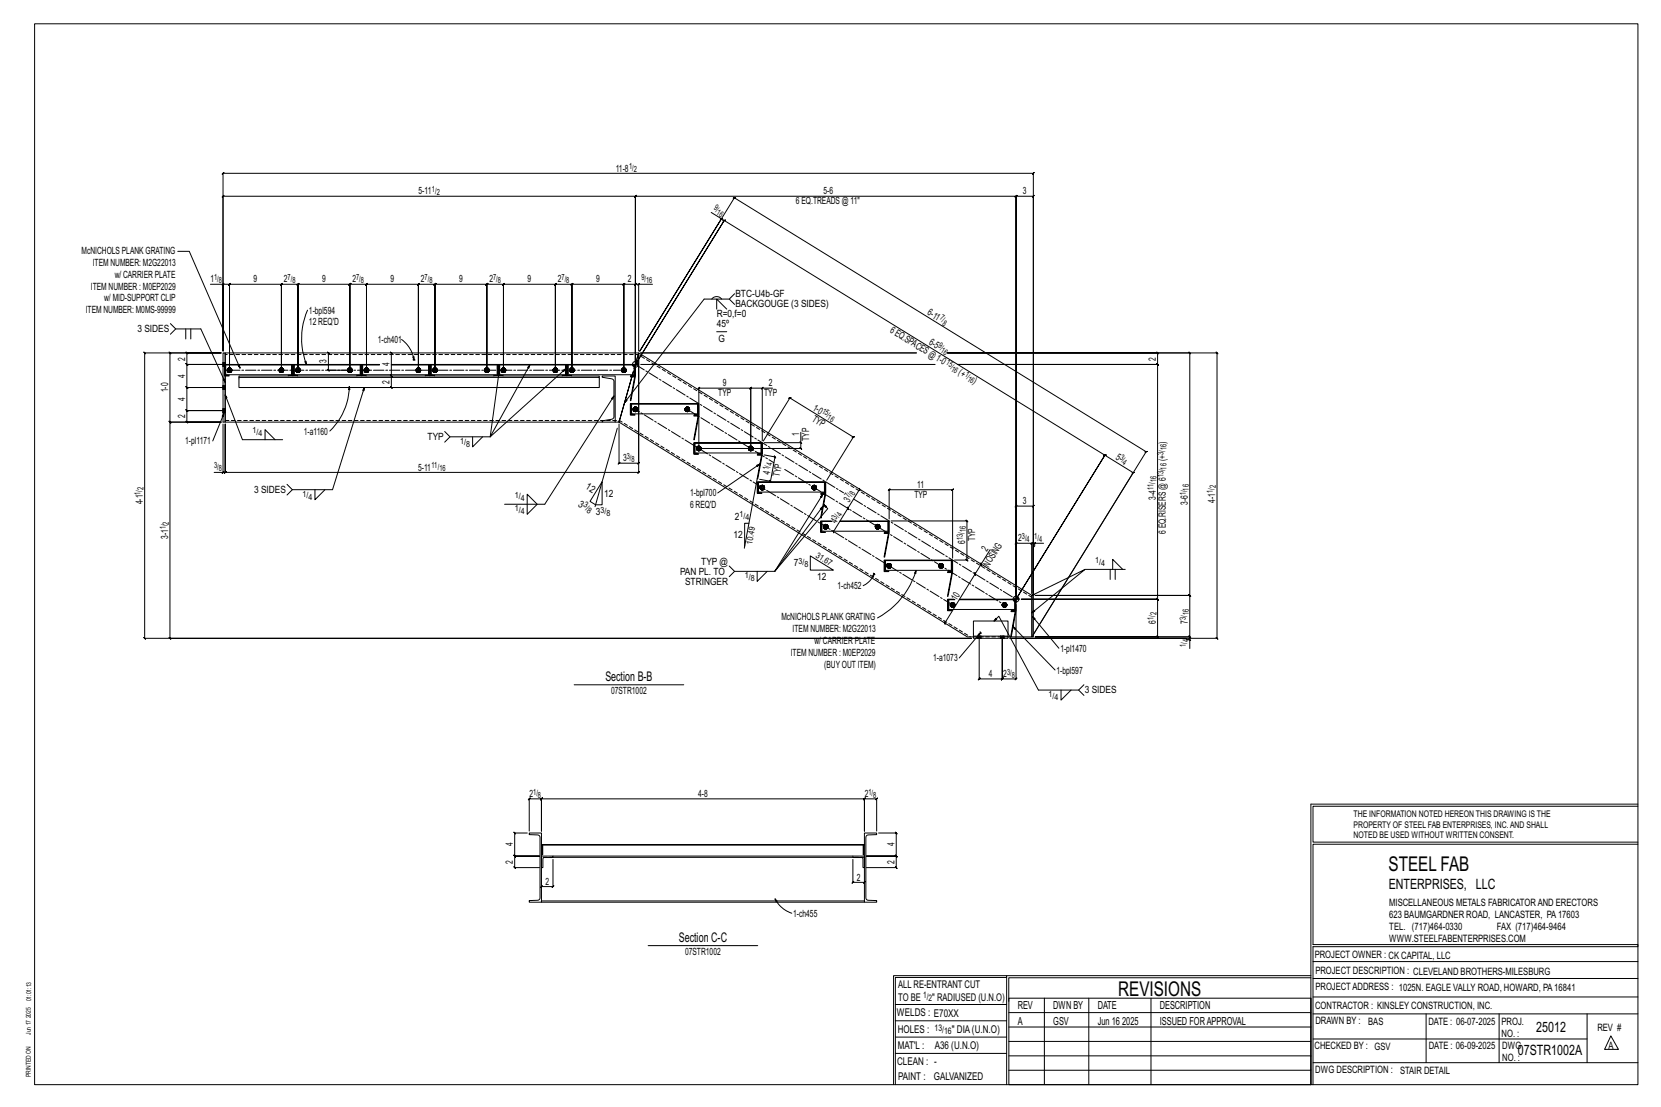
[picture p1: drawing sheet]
<svg xmlns="http://www.w3.org/2000/svg" width="914mm" height="610mm" viewBox="0 0 914 610" stroke-linecap="round" stroke-linejoin="round" font-family="sans-serif">
<g fill="none" stroke="#000" stroke-width=".55">
<path d="M19 13h883v584h-883zM392 117l5 3-45 73 52-84h1h-1l227 140h-1h2h-1l-62 101 55-90h1h-2h1l-16-9h1h-1l-48 78 48-78h1h-1l-209-130-1 1 1-1-49 79 49-79-1 1 1-1-2-1M98 138h6l28 65M396 121l2-1zM116 157h7v36v-85l-1 1 1-1h227l-1 1 1-1-1 1 1-1h209v1l1-1h-1v221v-221v1l1-1h-1h10l-1 1 1-1v219v-26h1v-2h5M123 157h3l1-1-1 1v47v-47l1-1-1 1h29h-1l1-1v1v47v-47h-1l1-1v1h9l1-1-1 1v47v-47l1-1-1 1h29h-1l1-1v1v47v-47h-1l1-1v1h9h-1l1-1v1v47v-47h-1l1-1v1h28l1-1-1 1v47v-47l1-1-1 1h9l1-1-1 1v47v-47l1-1-1 1h29l1-1-1 1v47v-47l1-1-1 1h9l1-1-1 1v47v-47l1-1-1 1h29h-1l1-1v1v47v-47h-1l1-1v1h9h-1l1-1v1v47v-47h-1l1-1v1h28l1-1-1 1v47v-47l1-1-1 1h7h-1l1-1v1v43M123 156l-1 1zM351 157l1-1zM352 157h-2v-1l-1 1h1v43v-92v92M359 157h-7v36M94 178l3 3h14l13 30M169 171a39 39 0 0 0 0 30"/>
<path d="M392 165a3 3 0 0 1 5 0M395 170v-5l5 5M401 165l3 3M404 162l-3 3h-13l-44 57M93 194h1h28h-19h-1l1 1v-1v7l-1-1 1 1h20h-20l-1-1 1 1v12h-1l1 1v-1h20h-20h-1l1 1v-1v13h-1l1 1v-1h20h-20h-1l1 1v-1v6h-1l1 1v-1h19h-28v1l-1-1h1v-38v1zM97 181l-3 3M102 181v6M105 181v6M122 194h-42h-1l1 1v-1v158l-1-1 1 1h455h-441l-1-1 1 1v-120v1l-1-1h1h28M123 200h.1M123 193v-98l-1 1 1-1h446l-1 1 1-1v232v-48v-1l-1 1h1h-10l1-1-1 1v48v-28v1l1-1h-1h9v1l1-1h-1v28v-28v1l1-1h-1h2M124 200h.1"/>
<path d="M168 199l1 2zM181 194h-1l1 1v-1v10l-1-1 1 1h12M215 194l1 1-1-1v13l1 1-1-1 1 1-1-1v6M221 187a17 17 0 0 1 7 11M227 197l1-1v2zM227 198h1M228 198h1M350 200l1 1M350 199l1 2M350 199v4M350 199l1 1M353 194h152z"/>
<path d="M353 194h152M395 183h5M522 194h133h-1l1 1v-1v134l-1-1 1 1h-85h85l-1-1 1 1v23l-1-1 1 1h-85h67h1l-1-1v1v-21h1l-1-1v1h-75h75h1l-1-1v1v-129h1l-1-1v1h-110h110h1l-1-1v1v-7l1 1-1-1zM522 194h148h-1l1 1v-1v158l-1-1 1 1h-114h97h2v5M123 202h.1M123 212h.1M123 214h.1M124 201h37v6h-2h2v-6h-37v6h2h-2zM124 201v5v-5M124 217l9 25h23M124 206v1M124 202h.1"/>
<path d="M124 212h.1M124 214h.1M124 206h37M125 204l1 1M126 203l-1 1M126 203h1l1 1-1 1h-1l-1-1zM126 205h1M126 203h1M127 203l1 1M128 204l-1 1M154 203h2v1v1h-2v-1zM159 207h-27v6h198v-5"/>
<path d="M161 201v5v-5M161 201h38v6h-3h3v-6h-37v6h2h-3zM162 201v5v-5M162 206h36M163 204v1M163 203v1M163 203h2v1v1h-2v-1zM164 205h1M164 203h1M164 207h32M165 203v1M165 204v1"/>
<path d="M192 203h1l1 1-1 1h-1l-1-1zM192 213l1 2h-1zM192 213a35 35 0 0 1-10 24M198 201v5l1-5M199 201v5l1-5M200 206h36M201 213l-18 57h-22l-3-3M201 204v1M201 203v1M201 203h1l1 1-1 1h-1l-1-1zM201 205h1M201 203h1"/>
<path d="M202 207h32M202 203l1 1M203 204l-1 1M209 201h-10v6h3h-3v-6h10M215 213l1 1zM215 201h22v6h-3h2v-6h-21M230 203h1l1 1-1 1h-1l-1-1zM236 201v5v-5M237 201h37v6h-2h2v-6h-37v6h2h-2zM237 201v5v-5M237 206h37M238 204l1 1"/>
<path d="M239 203l-1 1M239 203h1l1 1-1 1h-1l-1-1zM239 205h1M239 203h1M239 207h33M240 203l1 1M241 204l-1 1M267 203h2v1v1h-2v-1zM274 201v5v-5M274 201h38v6h-2h2v-6h-37v6h2h-3zM275 201v5v-5M275 206h36"/>
<path d="M276 204v1M276 203v1M277 203h1v1v1h-1l-1-1zM277 205h1M277 203h1M277 207h33M278 203v1M278 204v1M292 201l-22 40 5-36M305 203h1l1 1-1 1h-1l-1-1zM311 201v5l1-5M311 203l-41 38h-22l-3-3"/>
<path d="M312 201h38v6h-3h2v-6h-37v6h3h-3zM312 201v5l1-5M313 206h36M314 204v1M314 203v1M314 203h1l1 1-1 1h-1v-1zM314 205h1M314 203h1M315 207h15v1h-198M316 203v1M316 204v1M332 207h7v25h-7l5-1 1-2v-19l-1-1-5-1z"/>
<path d="M338 218l-38 60h-22M343 203h1l1 1-1 1h-1l-1-1zM347 207h3l-3 14 2-13zM348 201h4M348 207h.1M348 206v1zM348 201l1 1M348 201l2 1M349 201l1 1M349 201h1M349 201v5v-5M349 202h.1"/>
<path d="M350 200v1M353 201h162zM420 214v-1l-1 1zM420 214h-7l1-1-1 1v33v-33l1-1-1 1h-28v-1l-1 1h1v33h56l-1-1 1 1v-3M425 214h-5v29M123 225h.1M123 227h.1M123 234v26h-5M123 228l-6 15M124 225h.1M124 227h.1M332 232h-208v-25v25h-1v-38h1v7v-7h228l-2 7 2-7 216 134v23h-13"/>
<path d="M339 232h2l7-24-7 24 192 119h3M340 236l-12 43M341 234v21l-1 1 1-1h11l-1 1 1-1v-60v65l-1 1 1-1h-228l-1 1 1-1v-26v26l-1 1 1-1h-1M347 222h38v7h-3l2-1v-5h-37v5l3 1h-3zM347 223v5l1-5M348 228h36M349 226h.1M349 224v1M349 224h1l1 1-1 2h-1v-2zM349 227h1M349 224h1M351 224v1"/>
<path d="M351 226h.1M377 226h1M378 224l-1 1M378 224h1l1 1-1 2h-1l-1-2zM378 227h1M378 224h1M379 224l1 1M380 226h-1M382 229h3l-3 13 2-13zM384 223v5v-5M441 238v6h-20M123 260l-1 1z"/>
<path d="M146 242v-5l5 5M248 241l-3 2M260 241v5l6-5M382 244h38v6h-3h2v-6h-37v6h3h-3zM382 244v5l1-5M383 249h36M384 247v1M384 246v1M384 246h1l1 1-1 1h-1l-1-1zM384 248h1M384 246h1M385 246l1 1"/>
<path d="M386 247l-1 1M412 247l1 1M413 246l-1 1M413 246h1l1 1-1 1h-1l-1-1zM413 248h1M413 246h1M414 246v1M414 247v1M417 250h3l-3 14 2-13zM418 256l-23 15M419 244v5v-5M420 243l15-24h-1h2h-1l35 22h-1h1l-15 23"/>
<path d="M421 251l6 1-1-1 1 1-3 13v-1l1 2-1-1-6-1M440 243l1 1zM161 270l-3 3M173 270v5l6-5M290 272l6 6-6 5zM331 265v13h-3l-3-2zM417 264l-7 38M417 265h38v7h-3l2-1v-5h-37v5l2 1h-2zM417 266v5l1-5M418 271h36M418 269h1M419 268h-1"/>
<path d="M419 267h1l1 2-1 1h-1l-1-1zM419 270h1M419 267h1M420 268h1M421 269h-1M447 269h.1M447 268h.1M448 267h1v2v1h-1l-1-1zM448 270h1M448 267h1M449 268h.1M449 269h.1"/>
<path d="M452 272h3l-3 13 2-13zM453 279l-26 36h-23l-3-3M453 272l-26 43 29-35-3-2M454 266v5v-5M473 269v1v-1l-6 11v-1v2v-2v2v-1l-8 13M412 288h-2v13M452 287v6v-6M452 293h37M453 290l1 1M454 289l-1 1M454 289h1l1 1-1 1h-1l-1-1zM454 291h1"/>
<path d="M454 289h1M455 289l1 1M456 290l-1 1M458 287h-6v6h2h-2v-6h6M459 292v1zM462 287h27v6h-2h2v-6h-27M482 290v1M482 289v1M483 289h1v1v1h-1l-1-1zM483 291h1M483 289h1M484 289v1"/>
<path d="M484 290v1M487 293h2l-2 14 2-13zM489 287v6v-6M489 286v-16l1-1-1 1h35l1-1-1 1v37M491 287h41v-1l1 1h-1v21l1 1-1-1h-7M569 300l1-1zM404 315l-3 3M417 315v5l5-5M446 306l13 8h-13zM481 316h.1M481 316v2l-1-1zM481 316a12 12 0 0 1-6 7"/>
<path d="M481 316h1M487 308h37v7h-2l2-1v-5h-37v5l2 1h-2zM487 309v5v-5M487 314h37M488 312l1 1M489 311h-1M489 311h1l1 1-1 1h-1l-1-1zM489 313h1M489 311h1M490 311h1M491 312l-1 1M504 314v2h-1z"/>
<path d="M504 314a44 44 0 0 1-21 26M517 312v1M517 311h.1M517 311h2v1v1h-2v-1zM518 313h1M518 311h1M519 311h.1M519 312v1M524 309v5v-5M545 303l-5 8v-1v1l-3 5v-1v2v-2v2v-1l-17 27M597 314h22M611 314v5"/>
<path d="M613 314v-6l5 6M614 314v5M522 330v6v-6M522 328l2-13h-2h2l-2 13M522 336h37M523 333l1 1M524 332l-1 1M524 332h1l1 1-1 1h-1l-1-1zM524 334h1M524 332h1M525 332l1 1M525 330h-3v6h2h-2v-6h4"/>
<path d="M526 333l-1 1M528 330h31v6h-2h2v-6h-31M552 333v1M552 332v1M552 332h2v1v1h-2v-1zM553 334h.1M553 332h.1M554 332v1M554 333v1M557 336h2l-2 15 2-14zM557 330h4M558 330l1 1"/>
<path d="M559 330v1M559 330v6v-6M559 330h.1M559 333v41l1-1-1 1h-7v-1l-1 1h1v-22v22v-1l-1 1h1h-13l1-1-1 1v-22M559 329l1 1M559 328l2 2M559 330h1M559 328v4M560 328l1 2M568 328h1v23h-1zM568 328l29-14-29 23M568 340l15 17"/>
<path d="M520 342v2zM536 350h19v2h-19zM536 350v-8h19v8M538 350h.1M538 352h.1M540 348h.1M540 348l-12 14M540 348v1M540 350h.1M540 352h.1M547 342l3-3 22 41h22l3-3M551 350h.1"/>
<path d="M551 352h.1M553 350h.1M553 352h.1M558 345l23 24M570 351h85l-1-1 1 1v1M654 352l1 1zM316 377h60M584 380v6l6-6M594 380l3 3M290 459h-7v-1l1 1h-1v12l1 1-1-1h14h-14l1 1-1-1v7v-1l1 1h-1h14M291 459h7v38h-7v-1h5l1-2v-33l-1-1h-5zM291 458v-18l1-1-1 1h7l1-1-1 1v18v-18l1-1-1 1h178h-1l1-1v1v18v-18h-1l1-1v1h7h-1l1-1v1v18"/>
<path d="M476 459h7v1h-6v1v33v2h6v1h-7zM484 459h9v-1l1 1h-1v12l1 1-1-1h-16h16l1 1-1-1v7v-1l1 1h-1h-16M722 443v154M722 443h180M902 444h-179v20h179M298 465h178zM298 471h6v1h-5v6h-1zM298 465l1 6zM304 471h172v7h-1v-6h-5v-1M304 473v15h1l-1 1v-1h-6M304 472h166M470 473v13h-1l1-1v1h6h-1l1-1v1"/>
<path d="M475 465v6zM902 465h-179v55h179v1h-179v76M298 489l1-1zM298 496h178M298 497h178M427 495l1 1-1 1zM427 495a16 16 0 0 0 9 8M357 521h60M554 538h-61v59M554 537h168M722 538h-167v13M723 539h179"/>
<path d="M723 530h179M493 553h61M555 550h167v47h-167zM555 558h167M575 550v47M599 550v47M634 550v47M723 549h179M723 558h179M785 558v27M825 558v27M874 558v27"/>
<path d="M493 571h61M493 562h61M555 573h167M555 566h167M723 572h151M887 570l4 8h-8zM492 597v-60h62v60M493 580h61M555 589h167M555 581h167M723 585h179"/>
<circle cx="126" cy="204" r=".6"/>
<circle cx="155" cy="204" r=".6"/>
<circle cx="164" cy="204" r=".6"/>
<circle cx="193" cy="204" r=".6"/>
<circle cx="202" cy="204" r=".6"/>
<circle cx="230" cy="204" r=".6"/>
<circle cx="239" cy="204" r=".6"/>
<circle cx="268" cy="204" r=".6"/>
<circle cx="277" cy="204" r=".6"/>
<circle cx="306" cy="204" r=".6"/>
<circle cx="315" cy="204" r=".6"/>
<circle cx="343" cy="204" r=".6"/>
<circle cx="350" cy="201" r="1.6"/>
<circle cx="350" cy="225" r=".6"/>
<circle cx="378" cy="225" r=".6"/>
<circle cx="385" cy="247" r=".6"/>
<circle cx="413" cy="247" r=".6"/>
<circle cx="420" cy="269" r=".6"/>
<circle cx="448" cy="269" r=".6"/>
<circle cx="455" cy="290" r=".6"/>
<circle cx="483" cy="290" r=".6"/>
<circle cx="489" cy="312" r=".6"/>
<circle cx="518" cy="312" r=".6"/>
<circle cx="524" cy="333" r=".6"/>
<circle cx="553" cy="333" r=".6"/>
<circle cx="559" cy="330" r="1.6"/>
</g>
<g fill="none" stroke="#000" stroke-width=".55" stroke-dasharray="2 1.4">
<path d="M123 200h1M123 200h.1M124 200h-1M124 200h.1M123 200l1 1zM123 202h.1M123 201l1 1M123 201h1M123 213h1zM123 213h1M123 212h.1M123 214h.1"/>
<path d="M123 214h1M123 213l1 1M123 202h1M124 207h.1M124 201h.1M124 212h-1M124 212h.1M124 213v1M125 204h.1M125 204h1zM125 203v1zM125 204v1z"/>
<path d="M125 203l1 1zM125 203h.1M125 205l1-1zM125 205h1zM125 203h1zM126 203v2M126 205h.1M126 204h.1M126 203h.1M126 203l-1 1 1 1M126 205h1M126 203h1"/>
<path d="M126 203v1M126 204h1M126 205h1zM126 203h1zM127 204h.1M127 203h.1M127 203v1M127 205h.1M127 204v1zM127 205l1-1-1-1M127 204h1zM127 204l1-1z"/>
<path d="M127 205l1-1M127 203l1 1M127 203h1zM128 204l-1 1zM128 203v1zM128 204h.1M154 204h.1M154 203v1zM154 204v1zM154 203h.1M154 205v-1zM154 205h.1"/>
<path d="M154 203v1v1M154 205h2M154 203h2M154 205h1zM154 203h1zM155 205h-1zM155 205h.1M155 203h.1M155 203l-1 1h1M155 204h.1M155 203v1M155 205h1z"/>
<path d="M155 203h1zM156 204v1zM156 203h.1M156 205v-1v-1M156 204h.1M156 204v-1zM156 203v1zM163 204h.1M163 203v1zM163 204v1zM163 203h.1M163 205v-1z"/>
<path d="M163 205h1zM163 203h1zM163 203v2M163 205h1M163 203h1M163 203v1v1M163 205h2M163 203h2M164 205h.1M164 203h.1M164 203v1M164 204h.1"/>
<path d="M164 205h1zM164 205h1M164 203h1M164 203h1zM164 204h1M164 203l1 1M165 205h.1M165 203h.1M165 203h-1zM165 204h.1M165 204v1zM165 205v-1v-1"/>
<path d="M165 204v-1zM165 205v-1M165 203v1M165 203v1zM191 204h.1M191 204h1zM191 203v1zM191 204l1 1zM191 203l1 1zM192 203h-1zM192 205v-1zM192 205h.1"/>
<path d="M192 203h.1M192 204h.1M192 203l-1 1 1 1M192 205h1M192 203h1M192 205h1zM192 203h1zM193 203l-1 1h1M193 205h.1M193 204h.1M193 203h.1M193 203v1"/>
<path d="M193 205h1zM193 203h1zM193 204l1 1zM193 205l1-1-1-1M193 204h1zM193 204l1-1zM194 203h.1M194 204v1zM194 203v1zM194 204h.1M200 204h1zM201 203l-1 1z"/>
<path d="M201 204h.1M201 204v1zM201 203v1zM201 203h.1M201 205v-1zM201 205h.1M201 203v2M201 203l-1 1 1 1M201 205h1M201 203h1M201 205h1zM201 203h1z"/>
<path d="M201 203v1M201 204h1M202 205h.1M202 203h.1M202 204h.1M202 203v1M202 205h1M202 203h1M202 205h1zM202 203h1zM202 204l1 1zM202 205l1-1-1-1"/>
<path d="M203 204h.1M203 204v-1zM203 205v-1M203 203v1M203 203h.1M203 204v1zM203 203v1zM229 204h.1M229 203v1zM229 204v1zM229 204h1zM229 203l1 1z"/>
<path d="M229 203h.1M229 205l1-1zM229 205h1zM229 203h1zM230 204h.1M230 203l-1 1 1 1M230 205h1M230 203h1M230 203h.1M230 205h.1M230 203v1M230 205h1z"/>
<path d="M230 204h1M230 203l1 1M230 203h1zM231 205h.1M231 203h.1M231 204h.1M231 204v1zM231 205l1-1-1-1M231 204v-1zM231 204h1zM231 203l1 1zM232 204h-1z"/>
<path d="M238 204h.1M238 204h1zM238 203v1zM238 204l1 1zM238 203l1 1zM239 203h-1zM239 205v-1zM239 205h.1M239 203h.1M239 203v2M239 204h.1M239 203l-1 1 1 1"/>
<path d="M239 205h1M239 203h1M239 203v1M239 204h1M239 205h1zM239 203h1zM240 204h.1M240 203h.1M240 203v1M240 205h.1M240 204v1zM240 205l1-1-1-1"/>
<path d="M240 204h1zM240 204l1-1zM240 205l1-1M240 203l1 1M240 203h1zM241 204l-1 1zM241 203v1zM241 204h.1M267 204h.1M267 203v1zM267 204v1zM267 203h.1"/>
<path d="M267 205v-1zM267 205h1zM267 203h1zM267 203v1v1M267 205h2M267 203h2M268 205h.1M268 203h.1M268 203l-1 1h1M268 205h1zM268 204h.1M268 204h1"/>
<path d="M268 203l1 1M268 203h1zM269 203h-1zM269 205h.1M269 203h.1M269 204h.1M269 204v1zM269 205v-1v-1M269 204v-1zM269 203v1zM276 204h.1M276 203v1z"/>
<path d="M276 204v1zM276 203h.1M276 205l1-1zM276 205h1zM276 203h1zM276 203v2M276 205h1M276 203h1M277 203l-1 1 1 1M277 205h1M277 203h1M277 204h.1"/>
<path d="M277 203h.1M277 205h.1M277 203v1M277 205h1zM277 203h1zM277 204h1M277 203l1 1M278 205h.1M278 203h.1M278 203h-1zM278 204h.1M278 204v1z"/>
<path d="M278 205v-1v-1M278 204v-1zM278 205v-1M278 203v1M278 203v1zM304 204h1zM305 203l-1 1zM305 204v1zM305 204h.1M305 203v1zM305 203h.1M305 205v-1z"/>
<path d="M305 205h.1M305 203l-1 1 1 1M305 205h1M305 203h1M305 205h1zM305 203h1zM306 203l-1 1h1M306 205h.1M306 204h.1M306 203h.1M306 203v1M306 205h1z"/>
<path d="M306 203h1zM306 204l1 1zM306 205l1-1-1-1M307 204h.1M307 204v-1zM307 203h.1M307 204v1zM307 203v1zM314 204h.1M314 203v1zM314 204v1zM314 203h.1"/>
<path d="M314 205v-1zM314 205h.1M314 203v2M314 203v1v1M314 205h1M314 203h1M314 205h1zM314 203h1zM315 205h-1zM315 205h.1M315 203h.1M315 203v1"/>
<path d="M315 204h.1M315 205h1M315 203h1M315 205h1zM315 203h1zM315 204l1 1zM315 205l1-1-1-1M316 204h.1M316 204v-1zM316 205v-1M316 203v1M316 203h.1"/>
<path d="M316 204v1zM316 203v1zM342 204h.1M342 204h1zM342 203v1zM342 204l1 1zM342 203l1 1zM343 203h-1zM343 205v-1zM343 205h.1M343 203h.1M343 204h.1"/>
<path d="M343 203l-1 1 1 1M343 205h1M343 203h1M343 203v1M343 205h1zM343 204h1M343 203l1 1M343 203h1zM344 205h.1M344 203h.1M344 204h.1M344 204v1z"/>
<path d="M344 205l1-1-1-1M344 204h1zM344 204l1-1zM344 203h1zM345 204l-1 1zM345 203v1zM345 204h.1M348 208h.1M348 207h.1M349 202l-1 4zM350 201l-1 1zM123 226h1z"/>
<path d="M123 226h1M123 225h1M123 225h.1M123 227h.1M123 227h1M123 226l1 1M124 232h217l193 119M124 225h-1M124 225h.1M124 226h.1M349 225v1zM349 225h.1"/>
<path d="M349 225v1M349 226h.1M349 226v1zM349 225v-1zM349 226v1M349 225v-1M349 224h.1M349 224v1v2M349 227h1M349 224h1M349 227h1zM349 224v1z"/>
<path d="M349 224h1zM349 226h1M349 225h1M350 226v1zM350 227h.1M350 226h.1M350 224v1zM350 225h.1M350 224h.1M350 227l1-1M350 224l1 1M350 227l1-1z"/>
<path d="M350 224h1M350 224l1 1zM350 226v-1M350 226h1zM350 225h1zM350 227l1-2-1-1M351 226h.1M351 225h.1M351 226v-1M351 225v1M351 225v1zM377 225v1z"/>
<path d="M377 225h1zM377 225h.1M377 225v1M377 226h.1M377 226h1zM377 226l1 1zM377 225l1-1zM378 225v1M378 226v1M378 225h.1M378 225v-1M378 226h.1"/>
<path d="M378 224h.1M378 224l-1 1 1 2M378 227h1M378 224h1M378 227h.1M378 224v1zM378 226v1zM378 226h1M378 225h1M378 227h1zM378 224h1zM379 226h.1"/>
<path d="M379 225h.1M379 226v1zM379 227v-1M379 224v1M379 224v1zM379 227v-1zM379 224h.1M379 226v-1M379 227l1-2-1-1M379 226h1zM379 225h1zM379 226l1-1"/>
<path d="M379 225l1 1M380 226h-1zM380 225h.1M380 225v1zM383 247h1zM384 246l-1 1zM384 247h.1M384 247v1zM384 246v1zM384 246h.1M384 248h.1M384 246v2"/>
<path d="M384 246l-1 1 1 1M384 248h1M384 246h1M384 248h1zM384 246h1zM384 246v1M384 247h1M385 248h.1M385 246h.1M385 247h.1M385 246v1M385 248h1"/>
<path d="M385 246h1M385 248h1zM385 246h1zM385 248l1-1-1-1M385 247h1zM385 247l1-1zM386 248v-1M386 247h.1M386 246v1M386 246h.1M386 247v1zM386 246v1z"/>
<path d="M412 247h.1M412 246v1zM412 247v1zM412 247h1zM412 246l1 1zM412 246h.1M412 248h1zM412 246h1zM412 246v2M412 248h1M412 246h1M413 247h.1"/>
<path d="M413 248h.1M413 246h.1M413 246l-1 1 1 1M413 248h1M413 246h1M413 246v1M413 247h1M413 248h1zM413 246h1zM414 247h.1M414 246h.1M414 246v1"/>
<path d="M414 248h.1M414 248l1-1-1-1M414 247v-1zM414 248v-1M414 247h1zM414 247v1zM414 246l1 1zM415 247h-1zM418 269h.1M418 269h1zM418 268v1zM418 268v1"/>
<path d="M418 268h1zM419 268h-1zM419 269h.1M419 269v1zM419 268h.1M419 268v-1zM419 268v1M419 269v1M419 268v-1M419 267l-1 2 1 1M419 270h1M419 267h1"/>
<path d="M419 270h1zM419 267v1zM419 267h1zM419 269h1M419 268h1M420 269v1zM420 270h.1M420 269h.1M420 267v1zM420 268h.1M420 267h.1M420 270v-1"/>
<path d="M420 267v1M420 270l1-1zM420 267l1 1zM420 269v-1M420 269h1zM420 268h1zM420 270l1-1-1-2M420 269l1-1M420 268l1 1M421 268h.1M421 269h.1M421 268v1z"/>
<path d="M447 269h.1M447 268v1zM447 268v1M447 268h.1M447 269h1zM447 269l1 1zM447 268h1zM447 268l1-1zM447 269l1 1M447 268l1-1M448 267l-1 2 1 1M448 270h1"/>
<path d="M448 267h1M448 269h.1M448 268h.1M448 270h.1M448 267v1zM448 267h.1M448 269v1zM448 268v1M448 269h1M448 268h1M448 270h1zM448 267h1z"/>
<path d="M449 269h.1M449 268h.1M449 269v1zM449 270v-1M449 267v1M449 267v1zM449 270v-1zM449 269v-1M449 270v-1v-2M449 268v1M449 268v1zM453 290v1z"/>
<path d="M453 290h1zM453 290h.1M453 291h1zM453 291l1-1zM454 289l-1 1zM454 291h.1M454 289h.1M454 289v2M454 290h.1M454 289l-1 1 1 1M454 291h1M454 289h1"/>
<path d="M454 291h1zM454 289h1zM454 290v1M454 290h1M455 291h.1M455 289h.1M455 291v-1M455 290h.1M455 291l1-1-1-1M455 290l1 1zM455 290h1zM455 291l1-1"/>
<path d="M455 289l1 1M455 289l1 1zM456 291h-1zM456 290h.1M456 290v1zM482 290v1zM482 290h.1M482 291h.1M482 291v-1zM482 289v1zM482 291h1zM482 289h1z"/>
<path d="M482 289v2M482 291h1M482 289h1M483 289l-1 1 1 1M483 291h1M483 289h1M483 291h.1M483 290h.1M483 289h.1M483 290v1M483 291h1zM483 289h1z"/>
<path d="M483 291l1-1M483 290h1M484 291h.1M484 289h.1M484 289h-1zM484 290h.1M484 291v-1v-1M484 290v1zM484 291v-1M484 289v1M484 289v1zM488 312h.1"/>
<path d="M488 312h1zM488 311v1zM488 311v1M488 311h1zM489 311h-1zM489 312h.1M489 312v1zM489 311h.1M489 311v-1zM489 311v1M489 312v1M489 313h.1"/>
<path d="M489 311l-1 1 1 1M489 313h1M489 311h1M489 310v1zM489 310h.1M489 311v-1M489 312h1M489 313h1zM489 310l1 1M489 310h1zM490 312h.1M490 311h.1"/>
<path d="M490 312v1zM490 313v-1M490 310v1zM490 313v-1zM490 313h.1M490 312v-1M490 313l1-1-1-1M490 312h1zM490 311h1zM490 312l1-1M490 311l1 1M491 312h-1z"/>
<path d="M491 311v1zM491 312h.1M517 312h.1M517 311v1zM517 311v1M517 311h.1M517 312l1 1zM517 311l1-1zM517 312l1 1M517 311h1M517 313h1M517 311v1v1"/>
<path d="M517 313h2M517 311h2M518 313h.1M518 310v1zM518 310h.1M518 311v-1M518 312v1zM518 312h.1M518 311h.1M518 311v1M518 313h1zM518 313h1"/>
<path d="M518 310l1 1M518 310h1zM518 312h1M518 311h1M518 312l1 1zM519 313v-1M519 311h.1M519 310l-1 1zM519 313v-1zM519 313h.1M519 310v1zM519 312v-1"/>
<path d="M519 312h.1M519 313v-1v-1M519 311v1M519 311v1zM523 333v1zM523 333h1zM523 333h.1M523 334h1zM523 334l1-1zM524 332l-1 1zM524 334h.1M524 332v1z"/>
<path d="M524 332h.1M524 332v2M524 333h.1M524 332l-1 1 1 1M524 334h1M524 332h1M524 333v1M524 333h1M524 334h1zM524 332h1zM525 334h.1M525 334v-1"/>
<path d="M525 333h.1M525 332h.1M525 333v-1zM525 334l1-1-1-1M525 333l1 1zM525 333h1zM525 334l1-1M525 332l1 1M525 332l1 1zM526 334h-1zM526 333h.1M526 333v1z"/>
<path d="M552 333v1zM552 333h.1M552 334h.1M552 334v-1zM552 332v1zM552 334h1zM552 332h1zM552 332v2M552 334h1M552 332h1M552 332v1v1M552 334h2"/>
<path d="M552 332h2M553 334h.1M553 332h.1M553 333v1M553 333h.1M553 334l1-1M553 333h1M553 334h1M553 332h1M553 334h1zM553 332h1zM554 333h.1"/>
<path d="M554 334h.1M554 333v-1zM554 334v-1v-1M554 333v1zM554 334v-1M554 332v1M554 332v1zM568 329l-217-134h-227M536 351h19M538 350h.1M538 350v2M538 352h.1"/>
<path d="M538 352v-2M539 350v2zM539 352v-2M539 352l1-2M539 350h.1M540 352v-2M540 352h.1M551 350h.1M551 350v2M551 352h.1M551 352v-2M551 350l1 2z"/>
<path d="M552 352v-2M552 350h.1M552 352l1-2M553 352v-2M553 352h.1M304 472h-6M476 472h-6"/>
</g>
<path d="M126 204h217M350 201l114 70M378 225l48 30M432 259l121 74M470 275l89 55M524 333l-174-108" fill="none" stroke="#000" stroke-width=".55" stroke-dasharray="5.8 1 1 1"/>
<g font-size="11.2">
<text x="764" y="480">STEEL FAB</text>
<text x="616" y="548">REVISIONS</text>
</g>
<g font-size="7.9">
<text x="765" y="490">ENTERPRISES, LLC</text>
<text x="846" y="569">25012</text>
<text x="836" y="581">07STR1002A</text>
</g>
<g font-size="7.3">
<text x="333" y="375">Section B-B</text>
<text x="374" y="519">Section C-C</text>
</g>
<g font-size="6.1">
<text x="560" y="556">REV</text>
<text x="580" y="556">DWN BY</text>
<text x="604" y="556">DATE</text>
<text x="639" y="556">DESCRIPTION</text>
<text x="560" y="564">A</text>
<text x="580" y="564">GSV</text>
<text x="604" y="564">Jun 16</text>
<text x="618" y="564">2025</text>
<text x="639" y="564">ISSUED FORAPPROVAL</text>
</g>
<g font-size="5.9">
<text x="494" y="560">WELDS : E70XX</text>
<text x="494" y="569">HOLES :</text>
<text x="524" y="569">&quot; DIA(U.N.O)</text>
<text x="494" y="578">MAT'L :</text>
<text x="515" y="578">A36 (U.N.O)</text>
<text x="494" y="586">CLEAN : -</text>
<text x="495" y="595">PAINT :</text>
<text x="514" y="595">GALVANIZED</text>
</g>
<g font-size="5.8">
<text x="494" y="544">ALL RE-ENTRANT CUT</text>
<text x="494" y="551">TO BE</text>
<text x="513" y="551">&quot; RADIUSED (U.N.O)</text>
</g>
<g font-size="5.6">
<text x="765" y="499">MISCELLANEOUS METALS FABRICATORAND ERECTORS</text>
<text x="765" y="505">623 BAUMGARDNER ROAD, LANCASTER, PA17603</text>
<text x="765" y="512">TEL. (717)464-0330</text>
<text x="824" y="512">FAX (717)464-9464</text>
<text x="765" y="519">WWW.STEELFABENTERPRISES.COM</text>
<text x="724" y="528">PROJECT OWNER : CK CAPITAL, LLC</text>
<text x="724" y="537">PROJECT DESCRIPTION : CLEVELAND BROTHERS-MILESBURG</text>
<text x="724" y="545">PROJECTADDRESS : 1025N. EAGLE VALLY ROAD, HOWARD, PA16841</text>
<text x="724" y="556">CONTRACTOR : KINSLEY CONSTRUCTION, INC.</text>
<text x="724" y="564">DRAWN BY :</text>
<text x="753" y="564">BAS</text>
<text x="786" y="564">DATE : 06-07-2025</text>
<text x="827" y="564">PROJ.</text>
<text x="879" y="568">REV #</text>
<text x="827" y="571">NO. :</text>
<text x="724" y="578">CHECKED BY : GSV</text>
<text x="787" y="578">DATE : 06-09-2025</text>
<text x="827" y="578">DWG</text>
<text x="886" y="578">A</text>
<text x="827" y="584">NO. :</text>
<text x="724" y="591">DWG DESCRIPTION : STAIR DETAIL</text>
</g>
<g font-size="5.5">
<text x="339" y="94">11-8</text>
<text x="230" y="107">5-11</text>
<text x="453" y="107">5-6</text>
<text x="563" y="107">3</text>
<text x="438" y="113">6 EQ.TREADS @ 11&quot;</text>
<text x="45" y="140">McNICHOLS PLANK GRATING</text>
<text x="51" y="146">ITEM NUMBER: M2G22013</text>
<text x="63" y="153">w/ CARRIER PLATE</text>
<text x="116" y="156">1</text>
<text x="140" y="156">9</text>
<text x="156" y="156">2</text>
<text x="177" y="156">9</text>
<text x="194" y="156">2</text>
<text x="215" y="156">9</text>
<text x="232" y="156">2</text>
<text x="253" y="156">9</text>
<text x="269" y="156">2</text>
<text x="290" y="156">9</text>
<text x="307" y="156">2</text>
<text x="328" y="156">9</text>
<text x="346" y="156">2</text>
<text x="50" y="159">ITEM NUMBER : M0EP2029</text>
<text x="57" y="166">w/ MID-SUPPORT CLIP</text>
<text x="405" y="164">BTC-U4b-GF</text>
<text x="47" y="172">ITEM NUMBER: M0MS-99999</text>
<text x="170" y="173">1-bpl594</text>
<text x="405" y="169">BACKGOUGE (3 SIDES)</text>
<text x="510" y="173" transform="rotate(32 510 173)">6-11</text>
<text x="170" y="179">12 REQ'D</text>
<text x="395" y="175">R=0,f=0</text>
<text x="76" y="183">3 SIDES</text>
<text x="395" y="180">45º</text>
<text x="490" y="183" transform="rotate(32 490 183)">6EQ.SPACES@1-0</text>
<text x="208" y="189">1-ch401</text>
<text x="396" y="189">G</text>
<text x="511" y="190" transform="rotate(32 511 190)">6-5</text>
<text x="102" y="199" transform="rotate(-90 102 199)">2</text>
<text x="180" y="200" transform="rotate(-90 180 200)">3</text>
<text x="214" y="202" transform="rotate(-90 214 202)">4</text>
<text x="636" y="199" transform="rotate(-90 636 199)">2</text>
<text x="102" y="208" transform="rotate(-90 102 208)">4</text>
<text x="527" y="206" transform="rotate(32 527 206)">(+</text>
<text x="214" y="211" transform="rotate(-90 214 211)">2</text>
<text x="398" y="213">9</text>
<text x="423" y="213">2</text>
<text x="535" y="211" transform="rotate(32 535 211)">)</text>
<text x="93" y="216" transform="rotate(-90 93 216)">1-0</text>
<text x="102" y="221" transform="rotate(-90 102 221)">4</text>
<text x="395" y="218">TYP</text>
<text x="421" y="218">TYP</text>
<text x="447" y="226" transform="rotate(32 447 226)">1-0</text>
<text x="102" y="230" transform="rotate(-90 102 230)">2</text>
<text x="447" y="232" transform="rotate(32 447 232)">TYP</text>
<text x="167" y="239">1-a1160</text>
<text x="102" y="245">1-pl1171</text>
<text x="235" y="242">TYP</text>
<text x="440" y="240" transform="rotate(-90 440 240)">1</text>
<text x="445" y="243" transform="rotate(-90 445 243)">TYP</text>
<text x="642" y="245" transform="rotate(-90 642 245)">)</text>
<text x="343" y="254">3</text>
<text x="614" y="253" transform="rotate(32 614 253)">5</text>
<text x="642" y="254" transform="rotate(-90 642 254)">(+</text>
<text x="230" y="259">5-11</text>
<text x="424" y="261" transform="rotate(-80 424 261)">4</text>
<text x="429" y="263" transform="rotate(-80 429 263)">TYP</text>
<text x="322" y="269" transform="rotate(32 322 269)">12</text>
<text x="505" y="269">11</text>
<text x="140" y="271">3 SIDES</text>
<text x="333" y="273">12</text>
<text x="380" y="273">1-bpl700</text>
<text x="503" y="274">TYP</text>
<text x="636" y="275" transform="rotate(-90 636 275)">3-4</text>
<text x="79" y="278" transform="rotate(-90 79 278)">4-1</text>
<text x="318" y="278" transform="rotate(32 318 278)">3</text>
<text x="380" y="280">6 REQ'D</text>
<text x="467" y="277" transform="rotate(-58 467 277)">3</text>
<text x="563" y="278">3</text>
<text x="654" y="278" transform="rotate(-90 654 278)">3-6</text>
<text x="669" y="277" transform="rotate(-90 669 277)">4-1</text>
<text x="328" y="284">3</text>
<text x="404" y="286">2</text>
<text x="460" y="289" transform="rotate(-58 460 289)">4</text>
<text x="642" y="294" transform="rotate(-90 642 294)">6 EQ.RISERS @ 6</text>
<text x="93" y="297" transform="rotate(-90 93 297)">3-1</text>
<text x="404" y="296">12</text>
<text x="531" y="299" transform="rotate(-90 531 299)">6</text>
<text x="537" y="298" transform="rotate(-90 537 298)">TYP</text>
<text x="561" y="298">2</text>
<text x="543" y="304" transform="rotate(-58 543 304)">2</text>
<text x="386" y="311">TYP @</text>
<text x="437" y="312">7</text>
<text x="374" y="316">PAN PL. TO</text>
<text x="544" y="313" transform="rotate(-58 544 313)">NOSING</text>
<text x="377" y="322">STRINGER</text>
<text x="450" y="320">12</text>
<text x="461" y="324">1-ch452</text>
<text x="527" y="331" transform="rotate(-58 527 331)">10</text>
<text x="430" y="342">McNICHOLS PLANK GRATING</text>
<text x="636" y="344" transform="rotate(-90 636 344)">6</text>
<text x="654" y="343" transform="rotate(-90 654 343)">7</text>
<text x="436" y="348">ITEM NUMBER: M2G22013</text>
<text x="448" y="355">w/ CARRIER PLATE</text>
<text x="584" y="359">1-pl1470</text>
<text x="435" y="361">ITEM NUMBER : M0EP2029</text>
<text x="514" y="364">1-a1073</text>
<text x="454" y="368">(BUYOUT ITEM)</text>
<text x="582" y="371">1-bpl597</text>
<text x="544" y="373">4</text>
<text x="552" y="373">2</text>
<text x="336" y="382">07STR1002</text>
<text x="597" y="382">3 SIDES</text>
<text x="292" y="439">2</text>
<text x="384" y="439">4-8</text>
<text x="476" y="439">2</text>
<text x="282" y="466" transform="rotate(-90 282 466)">4</text>
<text x="492" y="466" transform="rotate(-90 492 466)">4</text>
<text x="282" y="476" transform="rotate(-90 282 476)">2</text>
<text x="492" y="476" transform="rotate(-90 492 476)">2</text>
<text x="472" y="485">2</text>
<text x="300" y="487">2</text>
<text x="437" y="505">1-ch455</text>
<text x="377" y="526">07STR1002</text>
</g>
<g font-size="5">
<text x="745" y="450">THE INFORMATION NOTED HEREON THIS DRAWING IS THE</text>
<text x="745" y="456">PROPERTY OF STEEL FAB ENTERPRISES, INC.AND SHALL</text>
<text x="745" y="462">NOTED BE USED WITHOUT WRITTEN CONSENT.</text>
<text x="508" y="550">1/</text>
<text x="511" y="551">2</text>
<text x="515" y="568">13/</text>
<text x="520" y="570">16</text>
</g>
<g font-size="4.7">
<text x="346" y="93">1/</text>
<text x="349" y="95">2</text>
<text x="238" y="106">1/</text>
<text x="240" y="107">2</text>
<text x="393" y="115" transform="rotate(32 393 115)">9/</text>
<text x="394" y="118" transform="rotate(32 394 118)">16</text>
<text x="118" y="154">1/</text>
<text x="121" y="156">8</text>
<text x="158" y="154">7/</text>
<text x="161" y="156">8</text>
<text x="196" y="154">7/</text>
<text x="199" y="156">8</text>
<text x="234" y="154">7/</text>
<text x="236" y="156">8</text>
<text x="271" y="154">7/</text>
<text x="274" y="156">8</text>
<text x="309" y="154">7/</text>
<text x="312" y="156">8</text>
<text x="353" y="154">9/</text>
<text x="356" y="156">16</text>
<text x="517" y="176" transform="rotate(32 517 176)">7/</text>
<text x="518" y="179" transform="rotate(32 518 179)">8</text>
<text x="516" y="191" transform="rotate(32 516 191)">9/</text>
<text x="518" y="194" transform="rotate(32 518 194)">16</text>
<text x="520" y="200" transform="rotate(32 520 200)">15/</text>
<text x="523" y="204" transform="rotate(32 523 204)">16</text>
<text x="531" y="207" transform="rotate(32 531 207)">1/</text>
<text x="532" y="210" transform="rotate(32 532 210)">16</text>
<text x="452" y="227" transform="rotate(32 452 227)">15/</text>
<text x="455" y="231" transform="rotate(32 455 231)">16</text>
<text x="139" y="239">1/</text>
<text x="142" y="240">4</text>
<text x="253" y="244">1/</text>
<text x="257" y="246">8</text>
<text x="641" y="251" transform="rotate(-90 641 251)">3/</text>
<text x="642" y="248" transform="rotate(-90 642 248)">16</text>
<text x="118" y="258">3/</text>
<text x="238" y="258">11/</text>
<text x="345" y="253">3/</text>
<text x="348" y="254">8</text>
<text x="425" y="257" transform="rotate(-80 425 257)">4</text>
<text x="616" y="253" transform="rotate(32 616 253)">3/</text>
<text x="618" y="256" transform="rotate(32 618 256)">4</text>
<text x="121" y="260">8</text>
<text x="242" y="260">16</text>
<text x="423" y="259" transform="rotate(-80 423 259)">1/</text>
<text x="641" y="263" transform="rotate(-90 641 263)">13/</text>
<text x="642" y="259" transform="rotate(-90 642 259)">16</text>
<text x="79" y="270" transform="rotate(-90 79 270)">2</text>
<text x="635" y="270" transform="rotate(-90 635 270)">11/</text>
<text x="637" y="266" transform="rotate(-90 637 266)">16</text>
<text x="669" y="269" transform="rotate(-90 669 269)">2</text>
<text x="77" y="272" transform="rotate(-90 77 272)">1/</text>
<text x="167" y="274">1/</text>
<text x="170" y="275">4</text>
<text x="283" y="274">1/</text>
<text x="287" y="276">4</text>
<text x="467" y="274" transform="rotate(-58 467 274)">7/</text>
<text x="470" y="273" transform="rotate(-58 470 273)">8</text>
<text x="653" y="273" transform="rotate(-90 653 273)">1/</text>
<text x="654" y="270" transform="rotate(-90 654 270)">16</text>
<text x="668" y="271" transform="rotate(-90 668 271)">1/</text>
<text x="283" y="282">1/</text>
<text x="321" y="279" transform="rotate(32 321 279)">3/</text>
<text x="323" y="282" transform="rotate(32 323 282)">8</text>
<text x="287" y="283">4</text>
<text x="331" y="282">3/</text>
<text x="334" y="284">8</text>
<text x="407" y="285">1/</text>
<text x="410" y="287">4</text>
<text x="460" y="286" transform="rotate(-58 460 286)">3/</text>
<text x="463" y="285" transform="rotate(-58 463 285)">4</text>
<text x="91" y="291" transform="rotate(-90 91 291)">1/</text>
<text x="93" y="289" transform="rotate(-90 93 289)">2</text>
<text x="532" y="293" transform="rotate(-90 532 293)">16</text>
<text x="530" y="297" transform="rotate(-90 530 297)">13/</text>
<text x="563" y="297">3/</text>
<text x="565" y="299">4</text>
<text x="569" y="297">1/</text>
<text x="572" y="299">4</text>
<text x="414" y="300" transform="rotate(-80 414 300)">10.49</text>
<text x="440" y="311">3/</text>
<text x="449" y="307" transform="rotate(32 449 307)">31.67</text>
<text x="603" y="310">1/</text>
<text x="606" y="312">4</text>
<text x="443" y="312">8</text>
<text x="410" y="318">1/</text>
<text x="413" y="320">8</text>
<text x="635" y="341" transform="rotate(-90 635 341)">1/</text>
<text x="637" y="339" transform="rotate(-90 637 339)">2</text>
<text x="653" y="341" transform="rotate(-90 653 341)">3/</text>
<text x="654" y="339" transform="rotate(-90 654 339)">16</text>
<text x="654" y="354" transform="rotate(-90 654 354)">4</text>
<text x="653" y="356" transform="rotate(-90 653 356)">1/</text>
<text x="554" y="372">3/</text>
<text x="557" y="373">8</text>
<text x="577" y="384">1/</text>
<text x="581" y="386">4</text>
<text x="294" y="438">1/</text>
<text x="478" y="438">1/</text>
<text x="296" y="439">8</text>
<text x="481" y="439">8</text>
</g>
<g font-size="3.7">
<text x="17" y="551" transform="rotate(-90 17 551)">01:01:13</text>
<text x="17" y="561" transform="rotate(-90 17 561)">2025</text>
<text x="17" y="570" transform="rotate(-90 17 570)">Jun 17</text>
<text x="17" y="593" transform="rotate(-90 17 593)">PRINTED ON</text>
</g>
</svg>
